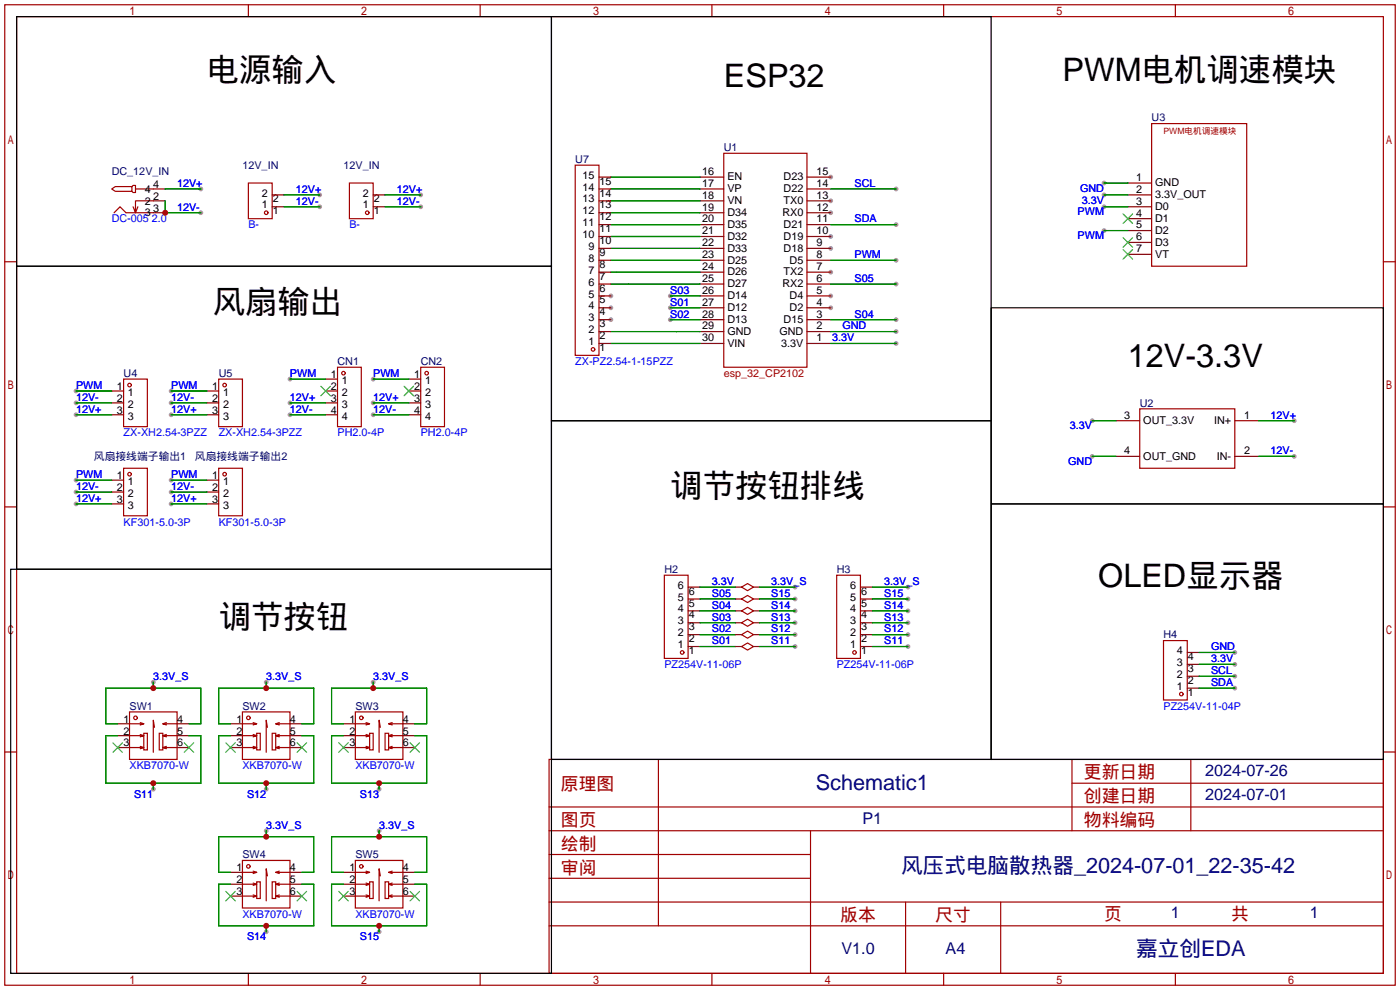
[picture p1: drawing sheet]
<svg xmlns="http://www.w3.org/2000/svg" width="299mm" height="212mm" viewBox="0 0 299 212" stroke-linecap="round" stroke-linejoin="round" font-family="sans-serif">
<g fill="#999">
<circle cx="177.5" cy="65.8" r=".51"/>
<circle cx="177.5" cy="63.2" r=".51"/>
<circle cx="177.5" cy="58.2" r=".51"/>
<circle cx="177.5" cy="53.1" r=".51"/>
<circle cx="177.5" cy="50.5" r=".51"/>
<circle cx="177.5" cy="45.5" r=".51"/>
<circle cx="177.5" cy="42.9" r=".51"/>
<circle cx="177.5" cy="37.8" r=".51"/>
<circle cx="130.6" cy="68.3" r=".51"/>
<circle cx="130.6" cy="65.8" r=".51"/>
<circle cx="130.6" cy="63.2" r=".51"/>
<circle cx="236" cy="39.1" r=".51"/>
<circle cx="236" cy="41.7" r=".51"/>
<circle cx="233.4" cy="89.9" r=".51"/>
<circle cx="233.4" cy="97.5" r=".51"/>
<circle cx="276.6" cy="89.9" r=".51"/>
<circle cx="276.6" cy="97.5" r=".51"/>
<circle cx="236" cy="44.2" r=".51"/>
<circle cx="42.9" cy="45.5" r=".51"/>
<circle cx="42.9" cy="40.4" r=".51"/>
<circle cx="68.3" cy="44.2" r=".51"/>
<circle cx="89.9" cy="44.2" r=".51"/>
<circle cx="68.3" cy="41.7" r=".51"/>
<circle cx="89.9" cy="41.7" r=".51"/>
<circle cx="143.3" cy="65.8" r=".51"/>
<circle cx="143.3" cy="68.3" r=".51"/>
<circle cx="143.3" cy="63.2" r=".51"/>
<circle cx="194.1" cy="138.2" r=".51"/>
<circle cx="194.1" cy="135.6" r=".51"/>
<circle cx="194.1" cy="133.1" r=".51"/>
<circle cx="194.1" cy="130.6" r=".51"/>
<circle cx="194.1" cy="128" r=".51"/>
<circle cx="32.8" cy="168.7" r=".51"/>
<circle cx="56.9" cy="168.7" r=".51"/>
<circle cx="81" cy="168.7" r=".51"/>
<circle cx="81" cy="199.1" r=".51"/>
<circle cx="56.9" cy="199.1" r=".51"/>
<circle cx="56.9" cy="177.5" r=".51"/>
<circle cx="81" cy="177.5" r=".51"/>
<circle cx="236" cy="49.3" r=".51"/>
<circle cx="16.3" cy="107.7" r=".51"/>
<circle cx="36.6" cy="107.7" r=".51"/>
<circle cx="16.3" cy="105.2" r=".51"/>
<circle cx="36.6" cy="105.2" r=".51"/>
<circle cx="16.3" cy="102.6" r=".51"/>
<circle cx="36.6" cy="102.6" r=".51"/>
<circle cx="16.3" cy="83.6" r=".51"/>
<circle cx="16.3" cy="86.1" r=".51"/>
<circle cx="16.3" cy="88.6" r=".51"/>
<circle cx="36.6" cy="83.6" r=".51"/>
<circle cx="36.6" cy="86.1" r=".51"/>
<circle cx="36.6" cy="88.6" r=".51"/>
<circle cx="62" cy="81" r=".51"/>
<circle cx="62" cy="86.1" r=".51"/>
<circle cx="62" cy="88.6" r=".51"/>
<circle cx="79.8" cy="81" r=".51"/>
<circle cx="79.8" cy="86.1" r=".51"/>
<circle cx="79.8" cy="88.6" r=".51"/>
<circle cx="263.9" cy="139.4" r=".51"/>
<circle cx="263.9" cy="142" r=".51"/>
<circle cx="263.9" cy="144.5" r=".51"/>
<circle cx="263.9" cy="147.1" r=".51"/>
<circle cx="32.8" cy="145.8" r=".51"/>
<circle cx="56.9" cy="145.8" r=".51"/>
<circle cx="79.8" cy="145.8" r=".51"/>
<circle cx="194.1" cy="125.5" r=".51"/>
<circle cx="169.9" cy="125.5" r=".51"/>
<circle cx="169.9" cy="128" r=".51"/>
<circle cx="169.9" cy="130.6" r=".51"/>
<circle cx="169.9" cy="133.1" r=".51"/>
<circle cx="169.9" cy="135.6" r=".51"/>
<circle cx="169.9" cy="138.2" r=".51"/>
<circle cx="191.5" cy="48" r=".51"/>
<circle cx="191.5" cy="40.4" r=".51"/>
<circle cx="191.5" cy="60.7" r=".51"/>
<circle cx="191.5" cy="68.3" r=".51"/>
<circle cx="191.5" cy="73.4" r=".51"/>
<circle cx="191.5" cy="55.6" r=".51"/>
<circle cx="191.5" cy="70.9" r=".51"/>
</g>
<g fill="none" stroke="#a10000" stroke-width=".25">
<path d="M1 1h297.2v209.6h-297.2zM3.6 3.6h292.1v204.4h-292.1zM53.1 1v2.6M102.6 1v2.6M152.1 1v2.6M201.7 1v2.6M251.2 1v2.6M28.2 39.9l.2-.3h.6v1.5h-.6l-.2-.2M53.1 39.1h5.1v7.6h-5.1zM74.7 39.1h5.1v7.6h-5.1zM122.9 35.3h5.1v40.6h-5.1zM154.7 32.8h17.8v45.7h-17.8z"/>
<path d="M246.1 26.4h20.3v30.5h-20.3zM1 55.9h2.6M23.9 40.4l.7-.5h3.6v1h-3.6zM24.4 45.5l1.3-1.3 1.2 1.3h5.9M29 40.4h3.8M29.5 44.2l-.5 1.3M32.8 42.9h-3.8v2.6l-.6-1.3M295.7 55.9h2.5M72.1 78.5h5.1v12.7h-5.1zM89.9 78.5h5.1v12.7h-5.1zM26.4 81h5.1v10.2h-5.1zM46.7 81h5.1v10.2h-5.1z"/>
<path d="M243.6 87.4h20.3v12.7h-20.3zM1 108.3h2.6M26.4 100.1h5.1v10.1h-5.1zM46.7 100.1h5.1v10.1h-5.1zM295.7 108.3h2.5M142 122.9h5.1v17.8h-5.1zM158.5 125.5l1.3-.8 1.2 .8-1.2 .7zM158.5 128l1.3-.7 1.2 .7-1.2 .8zM158.5 130.6l1.3-.8 1.2 .8-1.2 .7zM158.5 133.1l1.3-.8 1.2 .8-1.2 .8zM158.5 135.6l1.3-.7 1.2 .7-1.2 .8zM158.5 138.2l1.3-.8 1.2 .8-1.2 .7z"/>
<path d="M178.8 122.9h5.1v17.8h-5.1zM248.7 136.9h5v12.7h-5zM27.7 152.1h10.1v10.2h-10.1zM27.7 154.7h3l-.7 .2M27.7 157.2h3l-.7 .3M27.7 159.8h3l-.7 .2M30 154.4l.7 .3M30 157l.7 .2M30 159.5l.7 .3M30.7 156.7h.8v3.6h-.8zM33 155.4l-.2-1.5v6.9M34 156.7h.8v3.6h-.8z"/>
<path d="M35.6 154.4l-.8 .3M35.6 157l-.8 .2M35.6 159.5l-.8 .3M37.8 154.7h-3l.8 .2M37.8 157.2h-3l.8 .3M37.8 159.8h-3l.8 .2M51.8 152.1h10.2v10.2h-10.2zM51.8 154.7h3.1l-.8 .2M51.8 157.2h3.1l-.8 .3M51.8 159.8h3.1l-.8 .2M54.1 154.4l.8 .3M54.1 157l.8 .2"/>
<path d="M54.1 159.5l.8 .3M54.9 156.7h.7v3.6h-.7zM57.1 155.4l-.2-1.5v6.9M58.2 156.7h.7v3.6h-.7zM59.7 154.4l-.8 .3M59.7 157l-.8 .2M59.7 159.5l-.8 .3M62 154.7h-3.1l.8 .2M62 157.2h-3.1l.8 .3M62 159.8h-3.1l.8 .2M75.9 152.1h10.2v10.2h-10.2zM75.9 154.7h3.1l-.8 .2"/>
<path d="M75.9 157.2h3.1l-.8 .3M75.9 159.8h3.1l-.8 .2M78.2 154.4l.8 .3M78.2 157l.8 .2M78.2 159.5l.8 .3M79 156.7h.8v3.6h-.8zM81.3 155.4l-.3-1.5v6.9M82.3 156.7h.8v3.6h-.8zM83.8 154.4l-.7 .3M83.8 157l-.7 .2M83.8 159.5l-.7 .3M86.1 154.7h-3l.7 .2"/>
<path d="M86.1 157.2h-3l.7 .3M86.1 159.8h-3l.7 .2M1 160.7h2.6M117.3 162.3h178.4v45.7h-178.4zM117.3 177.5h178.4M117.3 172.5h178.4M140.7 162.3v35.6M173.2 177.5v30.5M229.1 162.3v15.2M229.1 167.4h66.6M254.5 162.3v15.2M295.7 160.7h2.5"/>
<path d="M51.8 183.9h10.2v10.2h-10.2zM51.8 186.4h3.1l-.8 .3M51.8 189h3.1l-.8 .2M51.8 191.5h3.1l-.8 .3M54.1 186.2l.8 .2M54.1 188.7l.8 .3M54.1 191.3l.8 .2M54.9 188.5h.7v3.5h-.7zM57.1 187.2l-.2-1.5v6.8M58.2 188.5h.7v3.5h-.7zM59.7 186.2l-.8 .2M59.7 188.7l-.8 .3"/>
<path d="M59.7 191.3l-.8 .2M62 186.4h-3.1l.8 .3M62 189h-3.1l.8 .2M62 191.5h-3.1l.8 .3M75.9 183.9h10.2v10.2h-10.2zM75.9 186.4h3.1l-.8 .3M75.9 189h3.1l-.8 .2M75.9 191.5h3.1l-.8 .3M78.2 186.2l.8 .2M78.2 188.7l.8 .3M78.2 191.3l.8 .2M79 188.5h.8v3.5h-.8z"/>
<path d="M81.3 187.2l-.3-1.5v6.8M82.3 188.5h.8v3.5h-.8zM83.8 186.2l-.7 .2M83.8 188.7l-.7 .3M83.8 191.3l-.7 .2M86.1 186.4h-3l.7 .3M86.1 189h-3l.7 .2M86.1 191.5h-3l.7 .3M117.3 182.6h55.9M117.3 197.9h178.4M117.3 192.8h178.4M117.3 187.7h55.9"/>
<path d="M193.5 192.8v15.2M213.9 192.8v15.2M53.1 208v2.6M102.6 208v2.6M152.1 208v2.6M201.7 208v2.6M251.2 208v2.6"/>
<circle cx="56.9" cy="45.5" r=".38"/>
<circle cx="78.5" cy="45.5" r=".38"/>
<circle cx="73.4" cy="79.8" r=".38"/>
<circle cx="91.2" cy="79.8" r=".38"/>
<circle cx="126.7" cy="74.7" r=".38"/>
<circle cx="27.7" cy="82.3" r=".38"/>
<circle cx="48" cy="82.3" r=".38"/>
<circle cx="27.7" cy="101.3" r=".38"/>
<circle cx="48" cy="101.3" r=".38"/>
<circle cx="145.8" cy="139.4" r=".38"/>
<circle cx="182.6" cy="139.4" r=".38"/>
<circle cx="29" cy="153.4" r=".38"/>
<circle cx="53.1" cy="153.4" r=".38"/>
<circle cx="77.2" cy="153.4" r=".38"/>
<circle cx="252.5" cy="148.3" r=".38"/>
<circle cx="53.1" cy="185.2" r=".38"/>
<circle cx="77.2" cy="185.2" r=".38"/>
</g>
<g fill="none" stroke="#870000" stroke-width=".25">
<path d="M128 37.8h2.6M149.6 37.8h5.1M172.5 37.8h5M241 39.1h5.1M32.8 45.5h2.5M32.8 42.9h2.5M32.8 40.4h2.5M58.2 41.7h2.5M58.2 44.2h2.5M79.8 41.7h2.5M79.8 44.2h2.5M128 58.2h2.6"/>
<path d="M128 55.6h2.6M128 53.1h2.6M128 50.5h2.6M128 48h2.6M128 45.5h2.6M128 42.9h2.6M128 40.4h2.6M149.6 58.2h5.1M149.6 55.6h5.1M149.6 53.1h5.1M149.6 50.5h5.1M149.6 48h5.1"/>
<path d="M149.6 45.5h5.1M149.6 42.9h5.1M149.6 40.4h5.1M172.5 58.2h5M172.5 55.6h5M172.5 53.1h5M172.5 50.5h5M172.5 48h5M172.5 45.5h5M172.5 42.9h5M172.5 40.4h5M241 41.7h5.1"/>
<path d="M241 44.2h5.1M241 46.7h5.1M241 49.3h5.1M241 51.8h5.1M241 54.4h5.1M128 73.4h2.6M128 70.9h2.6M128 68.3h2.6M128 65.8h2.6M128 63.2h2.6M128 60.7h2.6M149.6 73.4h5.1"/>
<path d="M149.6 70.9h5.1M149.6 68.3h5.1M149.6 65.8h5.1M149.6 63.2h5.1M149.6 60.7h5.1M172.5 73.4h5M172.5 70.9h5M172.5 68.3h5M172.5 65.8h5M172.5 63.2h5M172.5 60.7h5M23.9 83.6h2.5"/>
<path d="M23.9 86.1h2.5M23.9 88.6h2.5M44.2 83.6h2.5M44.2 86.1h2.5M44.2 88.6h2.5M69.6 83.6h2.5M69.6 86.1h2.5M69.6 88.6h2.5M69.6 81h2.5M87.4 83.6h2.5M87.4 86.1h2.5M87.4 88.6h2.5"/>
<path d="M87.4 81h2.5M238.5 89.9h5.1M238.5 97.5h5.1M263.9 89.9h5.1M263.9 97.5h5.1M23.9 102.6h2.5M23.9 105.2h2.5M23.9 107.7h2.5M44.2 102.6h2.5M44.2 105.2h2.5M44.2 107.7h2.5M147.1 138.2h2.5"/>
<path d="M147.1 135.6h2.5M147.1 133.1h2.5M147.1 130.6h2.5M147.1 128h2.5M147.1 125.5h2.5M157.2 138.2h1.3M157.2 135.6h1.3M157.2 133.1h1.3M157.2 130.6h1.3M157.2 128h1.3M157.2 125.5h1.3M161 138.2h1.3"/>
<path d="M161 135.6h1.3M161 133.1h1.3M161 130.6h1.3M161 128h1.3M161 125.5h1.3M183.9 138.2h2.5M183.9 135.6h2.5M183.9 133.1h2.5M183.9 130.6h2.5M183.9 128h2.5M183.9 125.5h2.5M253.7 139.4h2.6"/>
<path d="M25.1 154.7h2.6M25.1 157.2h2.6M25.1 159.8h2.6M37.8 154.7h2.6M37.8 157.2h2.6M37.8 159.8h2.6M49.3 154.7h2.5M49.3 157.2h2.5M49.3 159.8h2.5M62 154.7h2.5M62 157.2h2.5M62 159.8h2.5"/>
<path d="M73.4 154.7h2.5M73.4 157.2h2.5M73.4 159.8h2.5M86.1 154.7h2.5M86.1 157.2h2.5M86.1 159.8h2.5M253.7 147.1h2.6M253.7 144.5h2.6M253.7 142h2.6M49.3 186.4h2.5M49.3 189h2.5M49.3 191.5h2.5"/>
<path d="M62 186.4h2.5M62 189h2.5M62 191.5h2.5M73.4 186.4h2.5M73.4 189h2.5M73.4 191.5h2.5M86.1 186.4h2.5M86.1 189h2.5M86.1 191.5h2.5"/>
</g>
<g fill="none" stroke="#3c3" stroke-width=".25">
<path d="M240 45.7l2.1 2.1M240 50.8l2.1 2M240 53.3l2.1 2.1M242.1 45.7l-2.1 2.1M242.1 50.8l-2.1 2M242.1 53.3l-2.1 2.1M68.6 82.5l2 2.1M70.6 82.5l-2 2.1M86.4 82.5l2 2.1M88.4 82.5l-2 2.1M24.1 158.8l2.1 2M26.2 158.8l-2.1 2"/>
<path d="M39.4 158.8l2 2M41.4 158.8l-2 2M48.3 158.8l2 2M50.3 158.8l-2 2M63.5 158.8l2 2M65.5 158.8l-2 2M72.4 158.8l2 2M74.4 158.8l-2 2M87.6 158.8l2.1 2M89.7 158.8l-2.1 2M48.3 190.5l2 2M50.3 190.5l-2 2"/>
<path d="M63.5 190.5l2 2M65.5 190.5l-2 2M72.4 190.5l2 2M74.4 190.5l-2 2M87.6 190.5l2.1 2M89.7 190.5l-2.1 2"/>
</g>
<g fill="none" stroke="#008700" stroke-width=".25">
<path d="M130.6 37.8h19M236 39.1h5M35.3 42.9v2.6h7.6M35.3 40.4h7.6M60.7 41.7h7.6M60.7 44.2h7.6M82.3 41.7h7.6M82.3 44.2h7.6M130.6 45.5h19M130.6 40.4h19M130.6 42.9h19M130.6 48h19"/>
<path d="M130.6 50.5h19M130.6 53.1h19M130.6 55.6h19M130.6 58.2h19M177.5 40.4h14M177.5 48h14M177.5 55.6h14M236 41.7h5M236 44.2h5M236 49.3h5M130.6 60.7h19M130.6 73.4h19"/>
<path d="M130.6 70.9h19M143.3 65.8h6.3M143.3 68.3h6.3M143.3 63.2h6.3M177.5 68.3h14M177.5 60.7h14M177.5 73.4h14M177.5 70.9h14M16.3 83.6h7.6M16.3 86.1h7.6M16.3 88.6h7.6M36.6 83.6h7.6"/>
<path d="M36.6 86.1h7.6M36.6 88.6h7.6M62 86.1h7.6M62 88.6h7.6M62 81h7.6M79.8 86.1h7.6M79.8 88.6h7.6M79.8 81h7.6M233.4 89.9h5.1M233.4 97.5h5.1M269 89.9h7.6M269 97.5h7.6"/>
<path d="M16.3 107.7h7.6M16.3 105.2h7.6M16.3 102.6h7.6M36.6 107.7h7.6M36.6 105.2h7.6M36.6 102.6h7.6M149.6 138.2h7.6M149.6 135.6h7.6M149.6 133.1h7.6M149.6 130.6h7.6M149.6 128h7.6M149.6 125.5h7.6"/>
<path d="M162.3 138.2h7.6M162.3 135.6h7.6M162.3 133.1h7.6M162.3 130.6h7.6M162.3 128h7.6M162.3 125.5h7.6M186.4 138.2h7.7M186.4 135.6h7.7M186.4 133.1h7.7M186.4 130.6h7.7M186.4 128h7.7M186.4 125.5h7.7"/>
<path d="M256.3 139.4h7.6M25.1 157.2h-2.5v10.2h20.3v-10.2h-2.5M25.1 154.7h-2.5v-7.6h20.3v7.6h-2.5M32.8 145.8v1.3M49.3 157.2h-2.6v10.2h20.4v-10.2h-2.6M49.3 154.7h-2.6v-7.6h20.4v7.6h-2.6M56.9 145.8v1.3M73.4 157.2h-2.5v10.2h20.3v-10.2h-2.6M73.4 154.7h-2.5v-7.6h20.3v7.6h-2.6M79.8 145.8v1.3M256.3 142h7.6M256.3 144.5h7.6"/>
<path d="M256.3 147.1h7.6M32.8 167.4v1.3M56.9 167.4v1.3M56.9 177.5v1.3M81 167.4v1.3M81 177.5v1.3M49.3 186.4h-2.6v-7.6h20.4v7.6h-2.6M49.3 189h-2.6v8.9h20.4v-8.9h-2.6M56.9 197.9v1.2M73.4 186.4h-2.5v-7.6h20.3v7.6h-2.6M73.4 189h-2.5v8.9h20.3v-8.9h-2.6M81 197.9v1.2"/>
</g>
<path d="M3.6 3.6h114.3v53.3h-114.3zM117.9 3.6h93.9v86.3h-93.9zM3.6 56.9h114.3v64.8h-114.3zM211.8 65.8h83.9v41.9h-83.9zM117.9 89.9h93.9v72.4h-93.9zM211.8 107.7h83.9v54.6h-83.9zM2.3 121.7h115.6v86.3h-115.6z" fill="none" stroke="#000" stroke-width=".25"/>
<g fill="#c00">
<circle cx="35.3" cy="45.5" r=".63"/>
<circle cx="32.8" cy="167.4" r=".63"/>
<circle cx="56.9" cy="167.4" r=".63"/>
<circle cx="81" cy="167.4" r=".63"/>
<circle cx="81" cy="197.9" r=".63"/>
<circle cx="56.9" cy="197.9" r=".63"/>
<circle cx="56.9" cy="178.8" r=".63"/>
<circle cx="81" cy="178.8" r=".63"/>
<circle cx="32.8" cy="147.1" r=".63"/>
<circle cx="56.9" cy="147.1" r=".63"/>
<circle cx="79.8" cy="147.1" r=".63"/>
</g>
<g font-size="6.9">
<text x="44.2" y="17.4">电源输入</text>
<text x="227.1" y="17.4">PWM电机调速模块</text>
<text x="154.7" y="18.7">ESP32</text>
<text x="45.5" y="66.9">风扇输出</text>
<text x="241" y="78.4">12V-3.3V</text>
<text x="143.3" y="106.3">调节按钮排线</text>
<text x="234.7" y="125.4">OLED显示器</text>
<text x="46.7" y="134.2">调节按钮</text>
</g>
<g font-size="4.6" fill="#000080">
<text x="174.4" y="168.8">Schematic1</text>
<text x="192.6" y="186.6">风压式电脑散热器_2024-07-01_22-35-42</text>
<text x="242.8" y="204.3">嘉立创EDA</text>
</g>
<g font-size="3.8" fill="#a00000">
<text x="231.6" y="166.4">更新日期</text>
<text x="119.9" y="168.9">原理图</text>
<text x="231.6" y="171.5">创建日期</text>
<text x="119.9" y="176.5">图页</text>
<text x="231.6" y="176.5">物料编码</text>
<text x="119.9" y="181.6">绘制</text>
<text x="119.9" y="186.7">审阅</text>
<text x="179.6" y="196.9">版本</text>
<text x="199.9" y="196.9">尺寸</text>
<text x="236" y="196.6">页</text>
<text x="263.1" y="196.6">共</text>
</g>
<g font-size="3.5" fill="#000080">
<text x="257.6" y="165.9">2024-07-26</text>
<text x="257.6" y="171">2024-07-01</text>
<text x="184.3" y="176">P1</text>
<text x="250.2" y="196.1">1</text>
<text x="280" y="196.1">1</text>
<text x="179.8" y="204">V1.0</text>
<text x="202.1" y="204">A4</text>
</g>
<g font-size="2.3" fill="#000080">
<text x="246.1" y="26">U3</text>
<text x="122.9" y="34.8">U7</text>
<text x="154.7" y="32.3">U1</text>
<text x="23.9" y="37.4">DC_12V_IN</text>
<text x="51.8" y="36.1">12V_IN</text>
<text x="73.4" y="36.1">12V_IN</text>
<text x="26.4" y="80.6">U4</text>
<text x="46.7" y="80.6">U5</text>
<text x="72.1" y="78">CN1</text>
<text x="89.9" y="78">CN2</text>
<text x="243.6" y="86.9">U2</text>
<text x="20.1" y="98.3">风扇接线端子输出1</text>
<text x="41.7" y="98.3">风扇接线端子输出2</text>
<text x="142" y="122.5">H2</text>
<text x="178.8" y="122.5">H3</text>
<text x="248.7" y="136.4">H4</text>
<text x="27.7" y="151.7">SW1</text>
<text x="51.8" y="151.7">SW2</text>
<text x="75.9" y="151.7">SW3</text>
<text x="51.8" y="183.4">SW4</text>
<text x="75.9" y="183.4">SW5</text>
</g>
<g font-size="2.3">
<text x="31" y="41.2">4</text>
<text x="32.8" y="40.2">4</text>
<text x="124.5" y="40.7">14</text>
<text x="124.5" y="38.2">15</text>
<text x="128.1" y="39.5">15</text>
<text x="150.1" y="37.4">16</text>
<text x="150.1" y="39.9">17</text>
<text x="155.4" y="38.5">EN</text>
<text x="155.4" y="41.1">VP</text>
<text x="167.5" y="41.1">D22</text>
<text x="167.5" y="38.5">D23</text>
<text x="174.5" y="39.9">14</text>
<text x="174.5" y="37.4">15</text>
<text x="242.8" y="38.7">1</text>
<text x="242.8" y="41.2">2</text>
<text x="246.9" y="39.8">GND</text>
<text x="31" y="46.3">3</text>
<text x="31" y="43.7">2</text>
<text x="32.8" y="45.2">3</text>
<text x="32.8" y="42.7">2</text>
<text x="55.9" y="44.5">1</text>
<text x="55.9" y="42">2</text>
<text x="58.3" y="45.8">1</text>
<text x="58.3" y="43.3">2</text>
<text x="77.5" y="44.5">1</text>
<text x="77.5" y="42">2</text>
<text x="79.9" y="45.8">1</text>
<text x="79.9" y="43.3">2</text>
<text x="124.5" y="45.8">12</text>
<text x="124.5" y="43.3">13</text>
<text x="128.1" y="47.1">12</text>
<text x="128.1" y="44.5">13</text>
<text x="128.1" y="42">14</text>
<text x="150.1" y="42.5">18</text>
<text x="150.1" y="45">19</text>
<text x="150.1" y="47.5">20</text>
<text x="155.4" y="43.6">VN</text>
<text x="155.4" y="46.2">D34</text>
<text x="167.2" y="46.2">RX0</text>
<text x="167.5" y="43.6">TX0</text>
<text x="174.5" y="47.5">11</text>
<text x="174.5" y="45">12</text>
<text x="174.5" y="42.5">13</text>
<text x="242.8" y="43.7">3</text>
<text x="242.8" y="46.3">4</text>
<text x="246.9" y="42.3">3.3V_OUT</text>
<text x="246.9" y="44.9">D0</text>
<text x="246.9" y="47.4">D1</text>
<text x="124.5" y="50.9">10</text>
<text x="124.5" y="48.4">11</text>
<text x="125.8" y="53.4">9</text>
<text x="128.1" y="52.2">10</text>
<text x="128.1" y="49.6">11</text>
<text x="150.1" y="50.1">21</text>
<text x="150.1" y="52.6">22</text>
<text x="155.4" y="48.7">D35</text>
<text x="155.4" y="51.2">D32</text>
<text x="155.4" y="53.8">D33</text>
<text x="167.5" y="53.8">D18</text>
<text x="167.5" y="51.2">D19</text>
<text x="167.5" y="48.7">D21</text>
<text x="174.5" y="52.6">9</text>
<text x="174.5" y="50.1">10</text>
<text x="242.8" y="48.8">5</text>
<text x="242.8" y="51.4">6</text>
<text x="242.8" y="53.9">7</text>
<text x="246.9" y="50">D2</text>
<text x="246.9" y="52.5">D3</text>
<text x="125.8" y="58.5">7</text>
<text x="125.8" y="56">8</text>
<text x="128.1" y="59.8">7</text>
<text x="128.1" y="57.2">8</text>
<text x="128.1" y="54.7">9</text>
<text x="150.1" y="55.2">23</text>
<text x="150.1" y="57.7">24</text>
<text x="155.4" y="56.3">D25</text>
<text x="155.4" y="58.9">D26</text>
<text x="167.5" y="58.9">TX2</text>
<text x="168.8" y="56.3">D5</text>
<text x="174.5" y="57.7">7</text>
<text x="174.5" y="55.2">8</text>
<text x="246.9" y="55">VT</text>
<text x="125.8" y="63.6">5</text>
<text x="125.8" y="61.1">6</text>
<text x="128.1" y="64.9">5</text>
<text x="128.1" y="62.3">6</text>
<text x="150.1" y="60.2">25</text>
<text x="150.1" y="62.8">26</text>
<text x="150.1" y="65.3">27</text>
<text x="155.4" y="61.4">D27</text>
<text x="155.4" y="63.9">D14</text>
<text x="167.2" y="61.4">RX2</text>
<text x="168.8" y="63.9">D4</text>
<text x="174.5" y="65.3">4</text>
<text x="174.5" y="62.8">5</text>
<text x="174.5" y="60.2">6</text>
<text x="125.8" y="71.2">2</text>
<text x="125.8" y="68.7">3</text>
<text x="125.8" y="66.1">4</text>
<text x="128.1" y="69.9">3</text>
<text x="128.1" y="67.4">4</text>
<text x="150.1" y="67.9">28</text>
<text x="150.1" y="70.4">29</text>
<text x="155.4" y="66.5">D12</text>
<text x="155.4" y="69">D13</text>
<text x="155.4" y="71.6">GND</text>
<text x="166.6" y="71.6">GND</text>
<text x="167.5" y="69">D15</text>
<text x="168.8" y="66.5">D2</text>
<text x="174.5" y="70.4">2</text>
<text x="174.5" y="67.9">3</text>
<text x="125.8" y="73.8">1</text>
<text x="128.1" y="75">1</text>
<text x="128.1" y="72.5">2</text>
<text x="150.1" y="72.9">30</text>
<text x="155.4" y="74.1">VIN</text>
<text x="167" y="74.1">3.3V</text>
<text x="174.5" y="72.9">1</text>
<text x="25" y="83.3">1</text>
<text x="45.3" y="83.3">1</text>
<text x="70.7" y="80.8">1</text>
<text x="70.7" y="83.3">2</text>
<text x="73.1" y="82.1">1</text>
<text x="88.5" y="80.8">1</text>
<text x="88.5" y="83.3">2</text>
<text x="90.9" y="82.1">1</text>
<text x="25" y="85.9">2</text>
<text x="25" y="88.4">3</text>
<text x="27.4" y="84.6">1</text>
<text x="27.4" y="87.1">2</text>
<text x="27.4" y="89.7">3</text>
<text x="45.3" y="85.9">2</text>
<text x="45.3" y="88.4">3</text>
<text x="47.7" y="84.6">1</text>
<text x="47.7" y="87.1">2</text>
<text x="47.7" y="89.7">3</text>
<text x="70.7" y="85.9">3</text>
<text x="70.7" y="88.4">4</text>
<text x="73.1" y="84.6">2</text>
<text x="73.1" y="87.1">3</text>
<text x="73.1" y="89.7">4</text>
<text x="88.5" y="85.9">3</text>
<text x="88.5" y="88.4">4</text>
<text x="90.9" y="84.6">2</text>
<text x="90.9" y="87.1">3</text>
<text x="90.9" y="89.7">4</text>
<text x="240.3" y="89.5">3</text>
<text x="265.9" y="89.5">1</text>
<text x="244.3" y="90.6">OUT_3.3V</text>
<text x="259.5" y="90.6">IN+</text>
<text x="240.3" y="97.1">4</text>
<text x="244.3" y="98.2">OUT_GND</text>
<text x="260.1" y="98.2">IN-</text>
<text x="265.9" y="97.1">2</text>
<text x="25" y="102.4">1</text>
<text x="25" y="104.9">2</text>
<text x="25" y="107.5">3</text>
<text x="27.4" y="103.7">1</text>
<text x="27.4" y="106.2">2</text>
<text x="45.3" y="102.4">1</text>
<text x="45.3" y="104.9">2</text>
<text x="45.3" y="107.5">3</text>
<text x="47.7" y="103.7">1</text>
<text x="47.7" y="106.2">2</text>
<text x="27.4" y="108.7">3</text>
<text x="47.7" y="108.7">3</text>
<text x="144.8" y="125.8">6</text>
<text x="181.7" y="125.8">6</text>
<text x="144.8" y="130.9">4</text>
<text x="144.8" y="128.4">5</text>
<text x="147.2" y="129.6">5</text>
<text x="147.2" y="127.1">6</text>
<text x="181.7" y="130.9">4</text>
<text x="181.7" y="128.4">5</text>
<text x="184" y="129.6">5</text>
<text x="184" y="127.1">6</text>
<text x="144.8" y="136">2</text>
<text x="144.8" y="133.4">3</text>
<text x="147.2" y="137.3">2</text>
<text x="147.2" y="134.7">3</text>
<text x="147.2" y="132.2">4</text>
<text x="181.7" y="136">2</text>
<text x="181.7" y="133.4">3</text>
<text x="184" y="137.3">2</text>
<text x="184" y="134.7">3</text>
<text x="184" y="132.2">4</text>
<text x="144.8" y="138.5">1</text>
<text x="147.2" y="139.8">1</text>
<text x="181.7" y="138.5">1</text>
<text x="184" y="139.8">1</text>
<text x="251.5" y="142.3">3</text>
<text x="251.5" y="139.8">4</text>
<text x="253.9" y="143.6">3</text>
<text x="253.9" y="141.1">4</text>
<text x="251.5" y="147.4">1</text>
<text x="251.5" y="144.9">2</text>
<text x="253.9" y="148.7">1</text>
<text x="253.9" y="146.1">2</text>
<text x="26.4" y="154.5">1</text>
<text x="37.8" y="154.5">4</text>
<text x="50.5" y="154.5">1</text>
<text x="62" y="154.5">4</text>
<text x="74.7" y="154.5">1</text>
<text x="86.1" y="154.5">4</text>
<text x="26.4" y="157">2</text>
<text x="26.4" y="159.5">3</text>
<text x="37.8" y="157">5</text>
<text x="37.8" y="159.5">6</text>
<text x="50.5" y="157">2</text>
<text x="50.5" y="159.5">3</text>
<text x="62" y="157">5</text>
<text x="62" y="159.5">6</text>
<text x="74.7" y="157">2</text>
<text x="74.7" y="159.5">3</text>
<text x="86.1" y="157">5</text>
<text x="86.1" y="159.5">6</text>
<text x="50.5" y="186.2">1</text>
<text x="50.5" y="188.7">2</text>
<text x="50.5" y="191.3">3</text>
<text x="62" y="186.2">4</text>
<text x="62" y="188.7">5</text>
<text x="62" y="191.3">6</text>
<text x="74.7" y="186.2">1</text>
<text x="74.7" y="188.7">2</text>
<text x="74.7" y="191.3">3</text>
<text x="86.1" y="186.2">4</text>
<text x="86.1" y="188.7">5</text>
<text x="86.1" y="191.3">6</text>
</g>
<g font-size="2.3" fill="#00f">
<text x="37.8" y="39.9">12V+</text>
<text x="63.2" y="41.2">12V+</text>
<text x="84.8" y="41.2">12V+</text>
<text x="182.6" y="39.9">SCL</text>
<text x="230.8" y="41">GND</text>
<text x="23.9" y="47.5">DC-005 2.0</text>
<text x="37.8" y="45">12V-</text>
<text x="63.2" y="43.7">12V-</text>
<text x="84.8" y="43.7">12V-</text>
<text x="182.6" y="47.5">SDA</text>
<text x="230.3" y="46">PWM</text>
<text x="231.2" y="43.5">3.3V</text>
<text x="53.1" y="48.8">B-</text>
<text x="74.7" y="48.8">B-</text>
<text x="230.3" y="51.1">PWM</text>
<text x="182.6" y="55.2">PWM</text>
<text x="143.3" y="65.3">S01</text>
<text x="143.3" y="62.8">S03</text>
<text x="182.6" y="60.2">S05</text>
<text x="143.3" y="67.9">S02</text>
<text x="180" y="70.4">GND</text>
<text x="182.6" y="67.9">S04</text>
<text x="177.9" y="72.9">3.3V</text>
<text x="16.3" y="83.1">PWM</text>
<text x="36.6" y="83.1">PWM</text>
<text x="62" y="80.6">PWM</text>
<text x="79.8" y="80.6">PWM</text>
<text x="122.9" y="78">ZX-PZ2.54-1-15PZZ</text>
<text x="16.3" y="85.6">12V-</text>
<text x="16.3" y="88.2">12V+</text>
<text x="36.6" y="85.6">12V-</text>
<text x="36.6" y="88.2">12V+</text>
<text x="62" y="85.6">12V+</text>
<text x="62" y="88.2">12V-</text>
<text x="79.8" y="85.6">12V+</text>
<text x="79.8" y="88.2">12V-</text>
<text x="271.5" y="89.5">12V+</text>
<text x="26.4" y="93.3">ZX-XH2.54-3PZZ</text>
<text x="46.7" y="93.3">ZX-XH2.54-3PZZ</text>
<text x="72.1" y="93.3">PH2.0-4P</text>
<text x="89.9" y="93.3">PH2.0-4P</text>
<text x="228.7" y="91.8">3.3V</text>
<text x="228.3" y="99.4">GND</text>
<text x="271.5" y="97.1">12V-</text>
<text x="16.3" y="107.2">12V+</text>
<text x="16.3" y="104.7">12V-</text>
<text x="16.3" y="102.2">PWM</text>
<text x="36.6" y="107.2">12V+</text>
<text x="36.6" y="104.7">12V-</text>
<text x="36.6" y="102.2">PWM</text>
<text x="26.4" y="112.3">KF301-5.0-3P</text>
<text x="46.7" y="112.3">KF301-5.0-3P</text>
<text x="152.1" y="125">3.3V</text>
<text x="164.8" y="125">3.3V_S</text>
<text x="189" y="125">3.3V_S</text>
<text x="152.1" y="130.1">S04</text>
<text x="152.1" y="127.6">S05</text>
<text x="164.8" y="127.6">S15</text>
<text x="164.8" y="130.1">S14</text>
<text x="189" y="130.1">S14</text>
<text x="189" y="127.6">S15</text>
<text x="152.1" y="137.7">S01</text>
<text x="152.1" y="135.2">S02</text>
<text x="152.1" y="132.6">S03</text>
<text x="164.8" y="132.6">S13</text>
<text x="164.8" y="135.2">S12</text>
<text x="164.8" y="137.7">S11</text>
<text x="189" y="137.7">S11</text>
<text x="189" y="135.2">S12</text>
<text x="189" y="132.6">S13</text>
<text x="142" y="142.8">PZ254V-11-06P</text>
<text x="178.8" y="142.8">PZ254V-11-06P</text>
<text x="258.8" y="139">GND</text>
<text x="258.8" y="141.5">3.3V</text>
<text x="32.8" y="145.3">3.3V_S</text>
<text x="56.9" y="145.3">3.3V_S</text>
<text x="79.8" y="145.3">3.3V_S</text>
<text x="258.8" y="144.1">SCL</text>
<text x="258.8" y="146.6">SDA</text>
<text x="248.7" y="151.7">PZ254V-11-04P</text>
<text x="27.7" y="164.4">XKB7070-W</text>
<text x="51.8" y="164.4">XKB7070-W</text>
<text x="75.9" y="164.4">XKB7070-W</text>
<text x="28.7" y="170.5">S11</text>
<text x="52.8" y="170.5">S12</text>
<text x="76.9" y="170.5">S13</text>
<text x="56.9" y="177.1">3.3V_S</text>
<text x="81" y="177.1">3.3V_S</text>
<text x="51.8" y="196.1">XKB7070-W</text>
<text x="75.9" y="196.1">XKB7070-W</text>
<text x="52.8" y="201">S14</text>
<text x="76.9" y="201">S15</text>
</g>
<text font-size="2.3" fill="#a00000" x="154.7" y="80.6">esp_32_CP2102</text>
<text font-size="1.8" fill="#a00000" x="248.7" y="28.6">PWM电机调速模块</text>
</svg>
